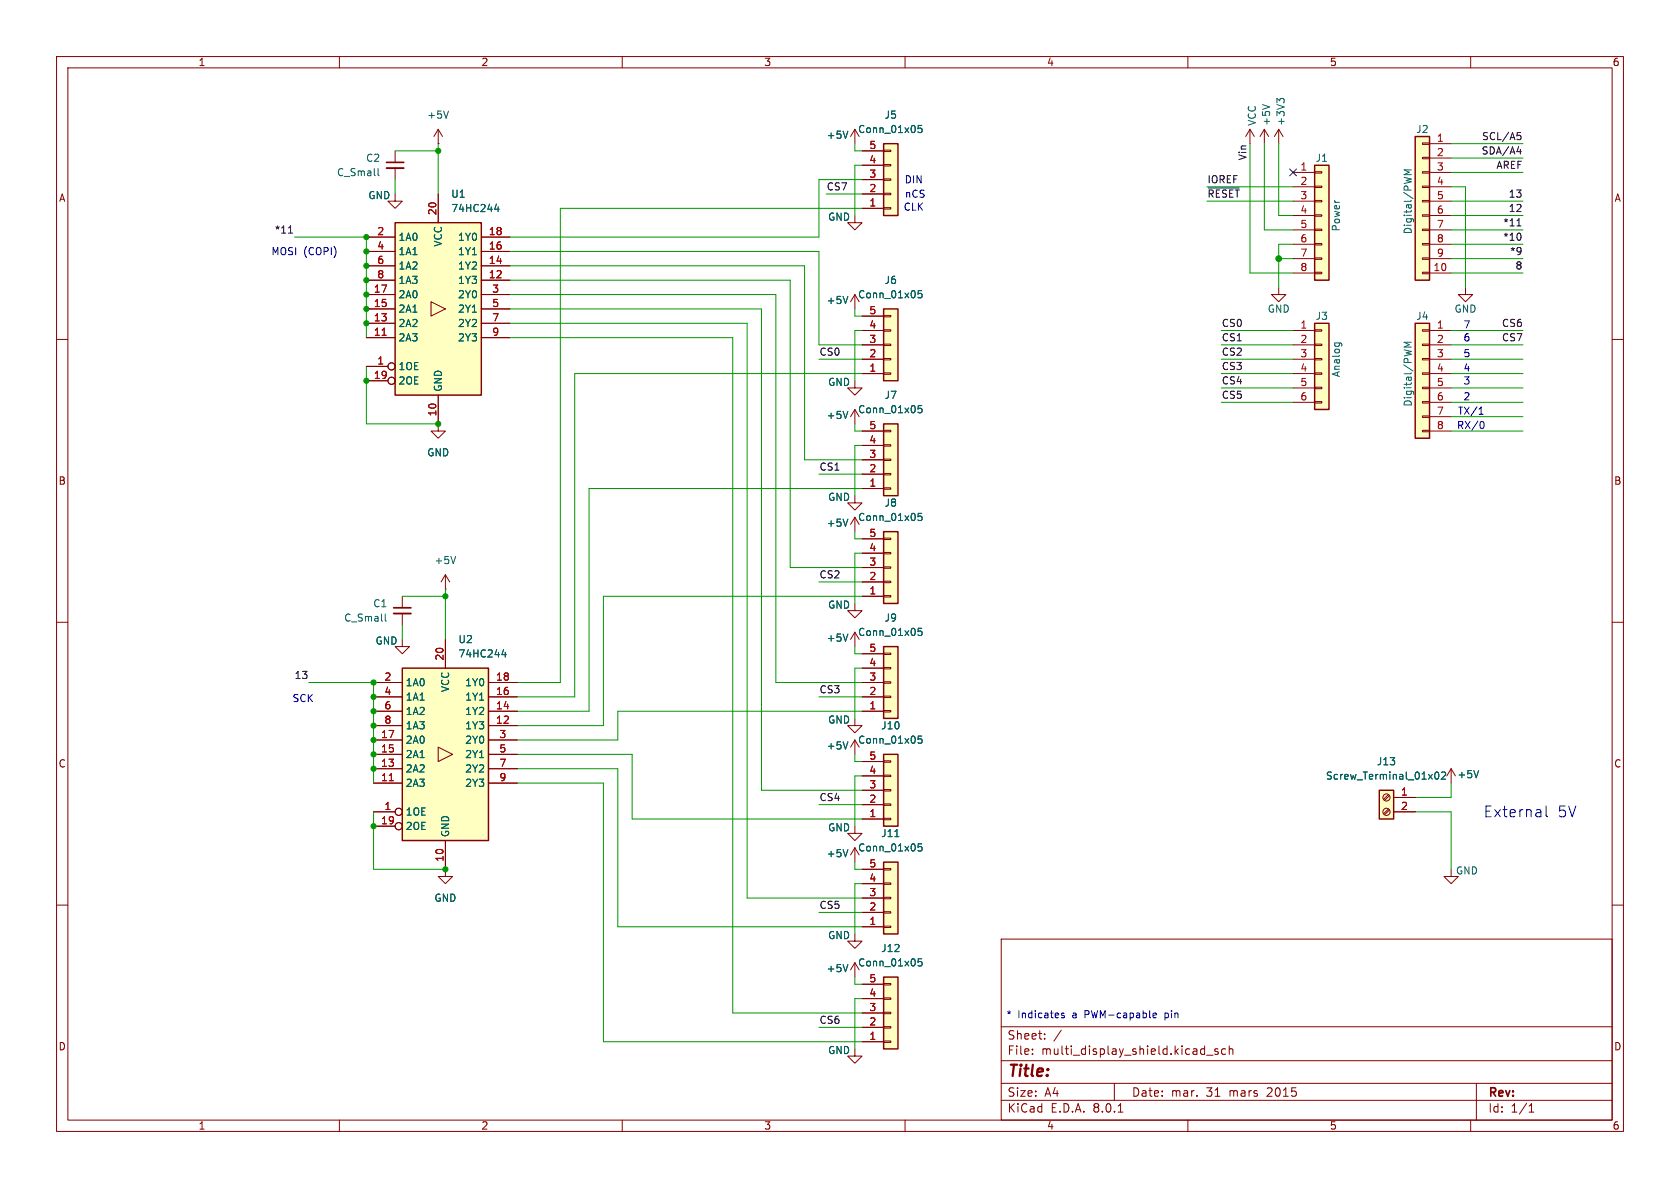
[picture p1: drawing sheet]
<svg xmlns="http://www.w3.org/2000/svg" width="297mm" height="210mm" viewBox="0 0 297 210" stroke-linecap="round" stroke-linejoin="round" font-family="sans-serif">
<g fill="none" stroke="#840000" stroke-width=".18">
<path d="M10 10h277v190h-277zM12 12h273v186h-273zM60 10v2M110 10v2M160 10v2M210 10v2M260 10v2M10 60h2M285 60h2M10 110h2M285 110h2M256.5 135.9l-.7 1.3"/>
<path d="M256.5 135.9v2.5M256.5 135.9l.8 1.3M10 160h2M285 160h2M177 166h108v32h-108zM60 198v2M110 198v2M160 198v2M177 194.5h108M177 191.5h108M177 187.5h108M177 181.5h108"/>
<path d="M182.5 186.3v.1M182.5 185.5v.1M184.7 183.6v.1M184.7 182.8v.1M187.6 182.1l-1.3 2M197 191.5v3M197.7 196.6h.8M210 198v2M213.3 186.5h1.2M215.3 185.5l-.3-.1-.3 .2 .1 .2 .5 .2v.3h-.6M216.7 185.5l-.5-.1-.2 .3v.4l.1 .2h.6M217.3 185.5l.2-.1 .4 .1 .1 .9"/>
<path d="M217.3 184.9v1.5M260 198v2M261 191.5v6.5M270.3 196.6h.9M270.3 195.5l.4-.4v1.5"/>
</g>
<path d="M261.4 136.2l-.4 1.3" fill="none" stroke="#006464" stroke-width=".18"/>
<path d="M156.2 133.4h2.5v12.7h-2.5z" fill="#ffffc2"/>
<path d="M150.4 132.1l.7-1.3v2.6M152.4 139.7h3.8M152.4 137.2h3.8M152.4 134.6h3.8M156.2 134.5h1.3v.2h-1.3zM156.2 137h1.3v.3h-1.3zM156.2 139.6h1.3v.2h-1.3zM152.4 144.8h3.8M152.4 142.2h3.8M156.2 142.1h1.3v.3h-1.3zM156.2 144.7h1.3v.2h-1.3z" fill="none" stroke="#840000" stroke-width=".18"/>
<path d="M156.2 133.4h2.5v12.7h-2.5z" fill="none" stroke="#840000" stroke-width=".25"/>
<path d="M149.9 131.1l-.4 1.3M163 130.1h-.7v.6l.2-.1 .4 .1 .1 .1v.5l-.2 .1-.5-.1" fill="none" stroke="#006464" stroke-width=".18"/>
<path d="M243.8 139.7h2.6v5.1h-2.6z" fill="#ffffc2"/>
<path d="M243.8 139.7h2.6v5.1h-2.6z" fill="none" stroke="#840000" stroke-width=".25"/>
<g fill="none" stroke="#840000" stroke-width=".18">
<path d="M78.7 153.7v1.2h1.3l-1.3 1.3-1.2-1.3h1.2M78.7 153.7h.1M245.5 143l-.9 .8M245.5 140.5l-.9 .8M245.6 143.2l-.8 .8M245.6 140.6l-.8 .9M246.4 141h3.8M246.4 143.5h3.8M256.5 153.7v1.2h1.3l-1.3 1.3-1.2-1.3h1.2"/>
<circle cx="245.1" cy="141" r=".63"/>
<circle cx="245.1" cy="143.5" r=".63"/>
</g>
<path d="M253.8 136.5h.1a.68 .68 0 0 1 .5 .6 .68 .68 0 0 1-.5 .6 .84 .84 0 0 1-.1-1.2zM254.8 136.6l.5-.1 .3 .3-.8 .9h.8" fill="none" stroke="#006464" stroke-width=".18"/>
<path d="M232.4 57.2h2.5v15.2h-2.5z" fill="#ffffc2"/>
<path d="M228.6 58.4h3.8M232.4 58.3h1.3v.2h-1.3zM228.6 61h3.8M228.6 63.5h3.8M228.6 66h3.8M228.6 68.6h3.8M228.6 71.1h3.8M232.4 71h1.3v.2h-1.3zM232.4 68.5h1.3v.2h-1.3zM232.4 65.9h1.3v.3h-1.3zM232.4 63.4h1.3v.2h-1.3zM232.4 60.8h1.3v.3h-1.3z" fill="none" stroke="#840000" stroke-width=".18"/>
<path d="M232.4 57.2h2.5v15.2h-2.5z" fill="none" stroke="#840000" stroke-width=".25"/>
<path d="M236 60.6h1l.2 .3M236 60.6v.4M236.7 60.6l.1 .4" fill="none" stroke="#006464" stroke-width=".18"/>
<path d="M250.2 57.2h2.5v20.3h-2.5z" fill="#ffffc2"/>
<g fill="none" stroke="#840000" stroke-width=".18">
<path d="M251.5 58.3h1.2v.2h-1.2zM252.7 58.4h3.8M251.5 76.1h1.2v.2h-1.2zM251.5 73.5h1.2v.3h-1.2zM251.5 71h1.2v.2h-1.2zM251.5 68.5h1.2v.2h-1.2zM251.5 65.9h1.2v.3h-1.2zM251.5 63.4h1.2v.2h-1.2zM251.5 60.8h1.2v.3h-1.2zM252.7 61h3.8M252.7 63.5h3.8M252.7 66h3.8"/>
<path d="M252.7 68.6h3.8M252.7 71.1h3.8M252.7 73.7h3.8M252.7 76.2h3.8M151.1 146.1v1.2h-1.2l1.2 1.3 1.3-1.3h-1.3M150.4 171.5l.7-1.3v2.5M151.1 165.1v1.3h-1.2l1.2 1.2 1.3-1.2h-1.3"/>
</g>
<path d="M250.2 57.2h2.5v20.3h-2.5z" fill="none" stroke="#840000" stroke-width=".25"/>
<path d="M249.5 60.5h-1.3l.9 .4-.9 .5h1.3M149.9 170.5l-.4 1.3" fill="none" stroke="#006464" stroke-width=".18"/>
<path d="M156.2 172.7h2.5v12.7h-2.5z" fill="#ffffc2"/>
<g fill="none" stroke="#840000" stroke-width=".18">
<path d="M71.1 105.4v2M71.1 108.5v2M152.4 179.1h3.8M152.4 176.5h3.8M152.4 174h3.8M156.2 173.9h1.3v.2h-1.3zM156.2 176.4h1.3v.3h-1.3zM156.2 178.9h1.3v.3h-1.3zM151.1 185.4v1.3h-1.2l1.2 1.3 1.3-1.3h-1.3M152.4 184.2h3.8M152.4 181.6h3.8M156.2 181.5h1.3v.2h-1.3z"/>
<path d="M156.2 184h1.3v.3h-1.3z"/>
</g>
<path d="M156.2 172.7h2.5v12.7h-2.5z" fill="none" stroke="#840000" stroke-width=".25"/>
<path d="M68.1 108.5v1.1l.2 .2M163 169.5h-.7v.6l.2-.1h.4l.1 .2v.4l-.2 .2-.5-.2" fill="none" stroke="#006464" stroke-width=".18"/>
<path d="M69.6 108.5h3" fill="none" stroke="#840000" stroke-width=".33"/>
<path d="M69.6 107.4h3" fill="none" stroke="#840000" stroke-width=".3"/>
<path d="M156.2 94h2.5v12.7h-2.5z" fill="#ffffc2"/>
<path d="M152.4 97.8h3.8M152.4 95.3h3.8M156.2 95.1h1.3v.3h-1.3zM156.2 97.7h1.3v.2h-1.3zM152.4 105.4h3.8M152.4 102.9h3.8M152.4 100.3h3.8M156.2 100.2h1.3v.3h-1.3zM156.2 102.7h1.3v.3h-1.3zM156.2 105.3h1.3v.2h-1.3z" fill="none" stroke="#840000" stroke-width=".18"/>
<path d="M156.2 94h2.5v12.7h-2.5z" fill="none" stroke="#840000" stroke-width=".25"/>
<path d="M163 90.7h-.7v.7l.2-.2 .4 .1 .1 .2v.4l-.2 .1-.5-.1" fill="none" stroke="#006464" stroke-width=".18"/>
<path d="M156.2 114.3h2.5v12.7h-2.5z" fill="#ffffc2"/>
<path d="M152.4 118.1h3.8M152.4 115.6h3.8M156.2 115.4h1.3v.3h-1.3zM156.2 118h1.3v.2h-1.3zM152.4 125.7h3.8M152.4 123.2h3.8M152.4 120.7h3.8M156.2 120.5h1.3v.3h-1.3zM156.2 123.1h1.3v.2h-1.3zM156.2 125.6h1.3v.3h-1.3z" fill="none" stroke="#840000" stroke-width=".18"/>
<path d="M156.2 114.3h2.5v12.7h-2.5z" fill="none" stroke="#840000" stroke-width=".25"/>
<path d="M163 111.1h-.7v.6l.2-.1h.4l.1 .2v.4l-.2 .1-.5-.1" fill="none" stroke="#006464" stroke-width=".18"/>
<path d="M156.2 74.9h2.5v12.7h-2.5z" fill="#ffffc2"/>
<g fill="none" stroke="#840000" stroke-width=".18">
<path d="M221 22.9l-.8 1.2M221 22.9v2.5M221 22.9l.7 1.2M223.5 22.9l-.7 1.2M223.5 22.9v2.5M223.5 22.9l.8 1.2M226.1 22.9l-.8 1.2M226.1 22.9v2.5M226.1 22.9l.7 1.2M226.1 50.8v1.3h1.2l-1.2 1.2-1.3-1.2h1.3M259.1 50.8v1.3h1.2l-1.2 1.2-1.3-1.2h1.3M152.4 78.7h3.8"/>
<path d="M152.4 76.2h3.8M156.2 76.1h1.3v.2h-1.3zM156.2 78.6h1.3v.3h-1.3zM152.4 86.4h3.8M152.4 83.8h3.8M152.4 81.3h3.8M156.2 81.2h1.3v.2h-1.3zM156.2 83.7h1.3v.2h-1.3zM156.2 86.2h1.3v.3h-1.3z"/>
</g>
<path d="M156.2 74.9h2.5v12.7h-2.5z" fill="none" stroke="#840000" stroke-width=".25"/>
<path d="M223.2 18.5l1.3 .4M226.2 17.8l-.4-.4v.8M226.2 17.6l.3-.2h.3l.2 .2M163 71.7h-.7v.6l.2-.1h.4l.1 .2v.4l-.2 .2-.5-.2" fill="none" stroke="#006464" stroke-width=".18"/>
<path d="M250.2 24.1h2.5v25.4h-2.5z" fill="#ffffc2"/>
<g fill="none" stroke="#840000" stroke-width=".18">
<path d="M251.5 38h1.2v.2h-1.2zM251.5 35.4h1.2v.3h-1.2zM251.5 32.9h1.2v.2h-1.2zM251.5 30.4h1.2v.2h-1.2zM251.5 27.8h1.2v.3h-1.2zM251.5 25.3h1.2v.2h-1.2zM252.7 25.4h3.8M252.7 27.9h3.8M252.7 30.5h3.8M252.7 33h3.8M252.7 35.6h3.8M252.7 38.1h3.8"/>
<path d="M251.5 48.1h1.2v.3h-1.2zM251.5 45.6h1.2v.2h-1.2zM251.5 43.1h1.2v.2h-1.2zM251.5 40.5h1.2v.3h-1.2zM252.7 48.3h3.8M252.7 40.6h3.8M252.7 43.2h3.8M252.7 45.7h3.8"/>
</g>
<path d="M250.2 24.1h2.5v25.4h-2.5z" fill="none" stroke="#840000" stroke-width=".25"/>
<path d="M249.5 30h-1.3l.9 .4-.9 .5h1.3" fill="none" stroke="#006464" stroke-width=".18"/>
<path d="M232.4 29.2h2.5v20.3h-2.5z" fill="#ffffc2"/>
<g fill="none" stroke="#840000" stroke-width=".18">
<path d="M228.6 30.5h3.8M228.6 33h3.8M228.6 35.6h3.8M228.6 38.1h3.8M232.4 38h1.3v.2h-1.3zM232.4 35.4h1.3v.3h-1.3zM232.4 32.9h1.3v.2h-1.3zM232.4 30.4h1.3v.2h-1.3zM228.6 40.6h3.8M228.6 43.2h3.8M228.6 45.7h3.8M228.6 48.3h3.8"/>
<path d="M232.4 48.1h1.3v.3h-1.3zM232.4 45.6h1.3v.2h-1.3zM232.4 43.1h1.3v.2h-1.3zM232.4 40.5h1.3v.3h-1.3zM150.4 73.7l.7-1.3v2.5M151.1 67.3v1.3h-1.2l1.2 1.3 1.3-1.3h-1.3M150.4 92.7l.7-1.3v2.6M151.1 87.6v1.3h-1.2l1.2 1.3 1.3-1.3h-1.3M71.1 113v1.3h-1.3l1.3 1.3 1.3-1.3h-1.3M150.4 113l.7-1.2v2.5M151.1 106.7v1.3h-1.2l1.2 1.2 1.3-1.2h-1.3M151.1 127v1.3h-1.2l1.2 1.2 1.3-1.2h-1.3"/>
</g>
<path d="M232.4 29.2h2.5v20.3h-2.5z" fill="none" stroke="#840000" stroke-width=".25"/>
<path d="M149.9 72.7l-.4 1.3M149.9 91.8l-.4 1.2M149.9 112.1l-.4 1.3" fill="none" stroke="#006464" stroke-width=".18"/>
<path d="M156.2 152.4h2.5v12.7h-2.5z" fill="#ffffc2"/>
<g fill="none" stroke="#840000" stroke-width=".18">
<path d="M69.8 34.3v1.3h-1.2l1.2 1.2 1.3-1.2h-1.3M77.5 25.4h.1M77.5 22.9l-.8 1.2M77.5 22.9v2.5M77.5 22.9l.7 1.2M150.4 24.1l.7-1.2v2.5M151.1 38.1v1.3h-1.2l1.2 1.2 1.3-1.2h-1.3M150.4 151.1l.7-1.2v2.5M152.4 158.8h3.8M152.4 156.2h3.8M152.4 153.7h3.8M156.2 153.5h1.3v.3h-1.3z"/>
<path d="M156.2 156.1h1.3v.2h-1.3zM156.2 158.6h1.3v.3h-1.3zM152.4 163.8h3.8M152.4 161.3h3.8M156.2 161.2h1.3v.2h-1.3zM156.2 163.7h1.3v.3h-1.3z"/>
</g>
<path d="M156.2 152.4h2.5v12.7h-2.5z" fill="none" stroke="#840000" stroke-width=".25"/>
<path d="M79.3 19.6l-.4 1.3M149.9 23.2l-.4 1.3M149.9 150.2l-.4 1.3M158.2 147.9h.7M163 149.2h-.7v.6l.2-.1h.4l.1 .2v.4l-.2 .1-.5-.1" fill="none" stroke="#006464" stroke-width=".18"/>
<path d="M156.2 25.4h2.5v12.7h-2.5z" fill="#ffffc2"/>
<path d="M152.4 36.8h3.8M152.4 34.3h3.8M152.4 31.8h3.8M152.4 29.2h3.8M152.4 26.7h3.8M156.2 26.5h1.3v.3h-1.3zM156.2 29.1h1.3v.2h-1.3zM156.2 31.6h1.3v.3h-1.3zM156.2 34.2h1.3v.2h-1.3zM156.2 36.7h1.3v.3h-1.3z" fill="none" stroke="#840000" stroke-width=".18"/>
<path d="M156.2 25.4h2.5v12.7h-2.5z" fill="none" stroke="#840000" stroke-width=".25"/>
<path d="M163 22.2h-.7v.6l.2-.1h.4l.1 .2v.4l-.2 .1-.5-.1" fill="none" stroke="#006464" stroke-width=".18"/>
<path d="M69.8 39.4h15.3v30.5h-15.3z" fill="#ffffc2"/>
<g fill="none" stroke="#840000" stroke-width=".18">
<path d="M69.8 26.7v2M69.8 29.7v2.1M77.5 34.3v5.1M64.8 59.7h5M64.8 49.5h5M64.8 57.2h5M64.8 47h5M64.8 54.6h5M64.8 44.5h5M64.8 52.1h5M64.8 41.9h5M76.2 53.3l2.5 1.3-2.5 1.3z"/>
<path d="M85.1 59.7h5.1M85.1 49.5h5.1M85.1 57.2h5.1M85.1 47h5.1M85.1 54.6h5.1M85.1 44.5h5.1M85.1 52.1h5.1M85.1 41.9h5.1M150.4 53.3l.7-1.2v2.5M64.8 64.8h3.8M64.8 67.3h3.8M77.5 74.9v1.3h1.2l-1.2 1.3-1.3-1.3h1.3"/>
<path d="M77.5 74.9h.1M77.5 69.9v5M78.7 104.1h.1M78.7 101.6l-.7 1.3M78.7 101.6v2.5M78.7 101.6l.8 1.3"/>
<circle cx="69.2" cy="64.8" r=".63"/>
<circle cx="69.2" cy="67.3" r=".63"/>
</g>
<path d="M69.8 39.4h15.3v30.5h-15.3z" fill="none" stroke="#840000" stroke-width=".25"/>
<path d="M67.6 59.3h.7" fill="none" stroke="#a90000" stroke-width=".18"/>
<path d="M66.8 29.8v1.1l.2 .2M87.8 36.1l-.3 .9h.7M88.1 36.6v.8M149.9 52.4l-.4 1.3M80.6 98.4l-.5 1.2" fill="none" stroke="#006464" stroke-width=".18"/>
<path d="M68.3 29.7h3.1" fill="none" stroke="#840000" stroke-width=".33"/>
<path d="M68.3 28.7h3.1" fill="none" stroke="#840000" stroke-width=".3"/>
<path d="M71.1 118.1h15.3v30.5h-15.3z" fill="#ffffc2"/>
<g fill="none" stroke="#840000" stroke-width=".18">
<path d="M78.7 113v5.1M66 138.4h5.1M66 128.3h5.1M66 135.9h5.1M66 125.7h5.1M66 133.4h5.1M66 123.2h5.1M66 130.8h5.1M66 120.7h5.1M77.5 132.1l2.5 1.3-2.5 1.2zM86.4 138.4h5M86.4 128.3h5"/>
<path d="M86.4 135.9h5M86.4 125.7h5M86.4 133.4h5M86.4 123.2h5M86.4 130.8h5M86.4 120.7h5M66 143.5h3.8M66 146.1h3.8M78.7 148.6v5.1"/>
<circle cx="70.5" cy="143.5" r=".63"/>
<circle cx="70.5" cy="146" r=".63"/>
</g>
<path d="M71.1 118.1h15.3v30.5h-15.3z" fill="none" stroke="#840000" stroke-width=".25"/>
<path d="M68.8 138h.7" fill="none" stroke="#a90000" stroke-width=".18"/>
<path d="M89 114.8l-.3 .9h.8M89.3 115.3v.8" fill="none" stroke="#006464" stroke-width=".18"/>
<path d="M156.2 54.6h2.5v12.7h-2.5z" fill="#ffffc2"/>
<g fill="none" stroke="#840000" stroke-width=".18">
<path d="M77.5 34.3v5.1M152.4 36.8h3.8M152.4 34.3h3.8M152.4 31.8h3.8M152.4 29.2h3.8M152.4 26.7h3.8M64.8 59.7h5M64.8 49.5h5M64.8 57.2h5M64.8 47h5M64.8 54.6h5M64.8 44.5h5"/>
<path d="M64.8 52.1h5M64.8 41.9h5M85.1 59.7h5.1M85.1 49.5h5.1M85.1 57.2h5.1M85.1 47h5.1M85.1 54.6h5.1M85.1 44.5h5.1M85.1 52.1h5.1M85.1 41.9h5.1M152.4 58.4h3.8M152.4 55.9h3.8"/>
<path d="M156.2 55.8h1.3v.2h-1.3zM156.2 58.3h1.3v.2h-1.3zM64.8 64.8h3.8M64.8 67.3h3.8M77.5 74.9h.1M77.5 69.9v5M152.4 66h3.8M152.4 63.5h3.8M152.4 61h3.8M152.4 78.7h3.8M152.4 76.2h3.8M156.2 60.8h1.3v.3h-1.3z"/>
<path d="M156.2 63.4h1.3v.2h-1.3zM156.2 65.9h1.3v.3h-1.3zM152.4 97.8h3.8M152.4 95.3h3.8M152.4 86.4h3.8M152.4 83.8h3.8M152.4 81.3h3.8M78.7 113v5.1M152.4 105.4h3.8M152.4 102.9h3.8M152.4 100.3h3.8M152.4 118.1h3.8"/>
<path d="M152.4 115.6h3.8M66 125.7h5.1M66 123.2h5.1M66 120.7h5.1M66 138.4h5.1M66 128.3h5.1M66 135.9h5.1M66 133.4h5.1M66 130.8h5.1M86.4 125.7h5M86.4 123.2h5M86.4 120.7h5"/>
<path d="M86.4 138.4h5M86.4 128.3h5M86.4 135.9h5M86.4 133.4h5M86.4 130.8h5M152.4 139.7h3.8M152.4 137.2h3.8M152.4 134.6h3.8M152.4 125.7h3.8M152.4 123.2h3.8M152.4 120.7h3.8M66 143.5h3.8"/>
<path d="M66 146.1h3.8M78.7 153.7h.1M78.7 148.6v5.1M152.4 144.8h3.8M152.4 142.2h3.8M152.4 158.8h3.8M152.4 156.2h3.8M152.4 153.7h3.8M246.4 141h3.8M246.4 143.5h3.8M152.4 179.1h3.8M152.4 176.5h3.8"/>
<path d="M152.4 174h3.8M152.4 163.8h3.8M152.4 161.3h3.8M152.4 184.2h3.8M152.4 181.6h3.8"/>
<circle cx="69.2" cy="64.8" r=".63"/>
<circle cx="69.2" cy="67.3" r=".63"/>
<circle cx="70.5" cy="143.5" r=".63"/>
<circle cx="70.5" cy="146" r=".63"/>
</g>
<path d="M156.2 54.6h2.5v12.7h-2.5z" fill="none" stroke="#840000" stroke-width=".25"/>
<g fill="none" stroke="#006464" stroke-width=".18">
<path d="M87.8 36.1l-.3 .9h.7M88.1 36.6v.8M149.9 23.2l-.4 1.3M163 22.2h-.7v.6l.2-.1h.4l.1 .2v.4l-.2 .1-.5-.1M149.9 52.4l-.4 1.3M163 51.4h-.7v.6l.2-.1h.4l.1 .2v.4l-.2 .1-.5-.1M149.9 72.7l-.4 1.3M163 71.7h-.7v.6l.2-.1h.4l.1 .2v.4l-.2 .2-.5-.2M149.9 91.8l-.4 1.2M163 90.7h-.7v.7l.2-.2 .4 .1 .1 .2v.4l-.2 .1-.5-.1M89 114.8l-.3 .9h.8M89.3 115.3v.8"/>
<path d="M149.9 112.1l-.4 1.3M163 111.1h-.7v.6l.2-.1h.4l.1 .2v.4l-.2 .1-.5-.1M149.9 131.1l-.4 1.3M163 130.1h-.7v.6l.2-.1 .4 .1 .1 .1v.5l-.2 .1-.5-.1M253.8 136.5h.1a.68 .68 0 0 1 .5 .6 .68 .68 0 0 1-.5 .6 .84 .84 0 0 1-.1-1.2zM254.8 136.6l.5-.1 .3 .3-.8 .9h.8M261.4 136.2l-.4 1.3M149.9 150.2l-.4 1.3M158.2 147.9h.7M163 149.2h-.7v.6l.2-.1h.4l.1 .2v.4l-.2 .1-.5-.1M149.9 170.5l-.4 1.3M163 169.5h-.7v.6l.2-.1h.4l.1 .2v.4l-.2 .2-.5-.2"/>
</g>
<path d="M213.6 33.2h5.5M268.2 26.8h.8M268.2 39.9h.7M268.2 23.4h.6M268.4 23.9h.3l.2 .3-.1 .4-.4 .1M268.8 26.4v.8M51 41.2h.7M268.8 41.4v.8" fill="none" stroke="#0f0f0f" stroke-width=".18"/>
<path d="M261.5 73.2h.7M261.6 72.3l.2-.3v1.2M261.9 74.5a.68 .68 0 0 1 .5 .6 .68 .68 0 0 1-.5 .7M273.3 142.5v1.6l.3 .3M188.1 179.1h-.3l-.2 .2 .1 .1 .4 .2v.3h-.5M203.8 179.5l.6-.1v-.3h-.4l-.2 .2 .1 .6h.5" fill="none" stroke="#0000c2" stroke-width=".18"/>
<g fill="none" stroke="#009600" stroke-width=".18">
<path d="M69.8 31.8v2.5M69.8 26.7h7.7M77.5 25.4v8.9M146 34.3h6.4M151.1 25.4v1.3h1.3M152.4 29.2h-1.3v8.9M152.4 36.8h-53.3v83.9h-7.7M152.4 31.8h-7.6v10.1h-54.6M213.4 33h15.2M213.4 35.6h15.2M221 25.4v22.9h7.6M223.5 25.4v15.2h5.1"/>
<path d="M226.1 25.4v12.7h2.5M256.5 25.4h12.7M256.5 33h2.6v17.8M256.5 27.9h12.7M256.5 38.1h12.7M256.5 35.6h12.7M256.5 30.5h12.7M52.1 41.9h12.7v17.8M90.2 44.5h54.6v16.5h7.6M90.2 59.7h39.3v119.4h22.9M90.2 54.6h44.4v85.1h17.8M90.2 57.2h41.9v101.6h20.3"/>
<path d="M90.2 52.1h47v68.6h15.2M90.2 47h52v34.3h10.2M90.2 49.5h49.5v50.8h12.7M151.1 54.6v1.3h1.3M152.4 58.4h-1.3v8.9M215.9 58.4h12.7M226.1 45.7h2.5M228.6 43.2h-2.5v7.6M256.5 43.2h12.7M256.5 58.4h12.7M256.5 48.3h12.7M256.5 45.7h12.7"/>
<path d="M256.5 40.6h12.7M64.8 64.8v10.1h12.7M144.8 63.5h7.6M151.1 74.9v1.3h1.3M152.4 66h-50.8v57.2h-10.2M152.4 78.7h-1.3v8.9M215.9 71.1h12.7M215.9 66h12.7M215.9 63.5h12.7M215.9 61h12.7M215.9 68.6h12.7M256.5 71.1h12.7"/>
<path d="M256.5 66h12.7M256.5 63.5h12.7M256.5 61h12.7M256.5 68.6h12.7M256.5 76.2h12.7M256.5 73.7h12.7M144.8 83.8h7.6M151.1 94v1.3h1.3M152.4 97.8h-1.3v8.9M152.4 86.4h-48.3v39.3h-12.7M71.1 110.5v2.5M71.1 105.4h7.6"/>
<path d="M78.7 104.1v8.9M144.8 102.9h7.6M151.1 114.3v1.3h1.3M152.4 118.1h-1.3v8.9M152.4 105.4h-45.7v22.9h-15.3M54.6 120.7h11.4v17.7M91.4 135.9h17.8v27.9h43.2M91.4 133.4h20.4v11.4h40.6M91.4 138.4h15.3v45.8h45.7M144.8 123.2h7.6M151.1 133.4v1.2h1.3M152.4 137.2h-1.3v8.9"/>
<path d="M152.4 125.7h-43.2v5.1h-17.8M256.5 138.4v2.6h-6.3M66 143.5v10.2h12.7M144.8 142.2h7.6M151.1 152.4v1.3h1.3M152.4 156.2h-1.3v8.9M250.2 143.5h6.3v10.2M144.8 161.3h7.6M151.1 172.7v1.3h1.3M152.4 176.5h-1.3v8.9M144.8 181.6h7.6"/>
</g>
<path d="M228 29.9l1.2 1.2M229.2 29.9l-1.2 1.2" fill="none" stroke="#000084" stroke-width=".18"/>
<path d="M67.6 59.3h.7M68.8 138h.7" fill="none" stroke="#a90000" stroke-width=".18"/>
<g fill="#009600" stroke="#009600" stroke-width=".18">
<circle cx="77.5" cy="26.7" r=".46"/>
<circle cx="64.8" cy="57.2" r=".46"/>
<circle cx="64.8" cy="67.3" r=".46"/>
<circle cx="64.8" cy="41.9" r=".46"/>
<circle cx="64.8" cy="52.1" r=".46"/>
<circle cx="64.8" cy="47" r=".46"/>
<circle cx="64.8" cy="49.5" r=".46"/>
<circle cx="78.7" cy="105.4" r=".46"/>
<circle cx="64.8" cy="54.6" r=".46"/>
<circle cx="64.8" cy="44.5" r=".46"/>
<circle cx="66" cy="123.2" r=".46"/>
<circle cx="66" cy="120.7" r=".46"/>
<circle cx="77.5" cy="74.9" r=".46"/>
<circle cx="78.7" cy="153.7" r=".46"/>
<circle cx="226.1" cy="45.7" r=".51"/>
<circle cx="66" cy="125.7" r=".46"/>
<circle cx="66" cy="128.3" r=".46"/>
<circle cx="66" cy="146.1" r=".46"/>
<circle cx="66" cy="135.9" r=".46"/>
<circle cx="66" cy="133.4" r=".46"/>
<circle cx="66" cy="130.8" r=".46"/>
</g>
<text font-size="2.8" fill="#840000" x="178" y="190.9">Title:</text>
<g font-size="2.7" fill="#0000c2">
<text x="262.2" y="144.7">External</text>
<text x="275.4" y="144.7">5V</text>
</g>
<g font-size="2.1" fill="#840000">
<text x="178" y="184">Sheet:</text>
<text x="178" y="186.7">File:</text>
<text x="184.1" y="186.7">multi_display_shield.kicad_sch</text>
<text x="178" y="196.9">KiCad</text>
<text x="178" y="194.1">Size:</text>
<text x="184.7" y="194.1">A4</text>
<text x="185.7" y="196.9">E.D.A.</text>
<text x="193.3" y="196.9">8.0.1</text>
<text x="200" y="194.1">Date:</text>
<text x="207" y="194.1">mar.</text>
<text x="213.3" y="194.1">31</text>
<text x="217.5" y="194.1">mars</text>
<text x="224.3" y="194.1">2015</text>
<text x="263" y="194.3">Rev:</text>
<text x="263" y="196.9">Id:</text>
<text x="267.1" y="196.9">1/1</text>
</g>
<g font-size="1.8" fill="#840000">
<text x="35" y="11.9">1</text>
<text x="85" y="11.9">2</text>
<text x="135" y="11.9">3</text>
<text x="185" y="11.9">4</text>
<text x="235" y="11.9">5</text>
<text x="285" y="11.9">6</text>
<text x="10.3" y="35.9">A</text>
<text x="285.3" y="35.9">A</text>
<text x="10.3" y="85.9">B</text>
<text x="285.3" y="85.9">B</text>
<text x="10.3" y="135.9">C</text>
<text x="285.3" y="135.9">C</text>
<text x="10.3" y="185.9">D</text>
<text x="285.3" y="185.9">D</text>
<text x="35" y="199.9">1</text>
<text x="85" y="199.9">2</text>
<text x="135" y="199.9">3</text>
<text x="185" y="199.9">4</text>
<text x="235" y="199.9">5</text>
<text x="285" y="199.9">6</text>
</g>
<g font-size="1.8" fill="#006464">
<text x="75.4" y="21.2">+5V</text>
<text x="151.6" y="23.7">Conn_01x05</text>
<text x="156.3" y="21.2">J5</text>
<text x="222.2" y="22.3" transform="rotate(-90 222.2 22.3)">VCC</text>
<text x="224.7" y="22.3" transform="rotate(-90 224.7 22.3)">+5V</text>
<text x="227.3" y="22.3" transform="rotate(-90 227.3 22.3)">+3V3</text>
<text x="250.3" y="23.7">J2</text>
<text x="64.6" y="28.8">C2</text>
<text x="146" y="24.7">+5V</text>
<text x="232.5" y="28.8">J1</text>
<text x="59.5" y="31.3">C_Small</text>
<text x="65" y="35.4">GND</text>
<text x="79.7" y="35.2">U1</text>
<text x="79.7" y="37.7">74HC244</text>
<text x="146.3" y="39.2">GND</text>
<text x="237.1" y="41" transform="rotate(-90 237.1 41)">Power</text>
<text x="249.8" y="41.5" transform="rotate(-90 249.8 41.5)">Digital/PWM</text>
<text x="70.4" y="42.8">1A0</text>
<text x="70.4" y="45.3">1A1</text>
<text x="70.4" y="47.9">1A2</text>
<text x="78.3" y="43.7" transform="rotate(-90 78.3 43.7)">VCC</text>
<text x="80.9" y="47.9">1Y2</text>
<text x="80.9" y="45.3">1Y1</text>
<text x="80.9" y="42.8">1Y0</text>
<text x="70.4" y="52.9">2A0</text>
<text x="70.4" y="50.4">1A3</text>
<text x="80.9" y="50.4">1Y3</text>
<text x="80.9" y="52.9">2Y0</text>
<text x="146" y="53.9">+5V</text>
<text x="151.6" y="52.9">Conn_01x05</text>
<text x="156.3" y="50.4">J6</text>
<text x="70.4" y="58">2A2</text>
<text x="70.4" y="55.5">2A1</text>
<text x="80.9" y="55.5">2Y1</text>
<text x="80.9" y="58">2Y2</text>
<text x="224" y="55.5">GND</text>
<text x="232.5" y="56.7">J3</text>
<text x="250.3" y="56.7">J4</text>
<text x="257" y="55.5">GND</text>
<text x="70.4" y="65.6">1OE</text>
<text x="70.4" y="60.6">2A3</text>
<text x="80.9" y="60.6">2Y3</text>
<text x="70.4" y="68.2">2OE</text>
<text x="78.3" y="69.3" transform="rotate(-90 78.3 69.3)">GND</text>
<text x="146.3" y="68.4">GND</text>
<text x="156.3" y="70.7">J7</text>
<text x="237.1" y="66.8" transform="rotate(-90 237.1 66.8)">Analog</text>
<text x="249.8" y="72" transform="rotate(-90 249.8 72)">Digital/PWM</text>
<text x="146" y="74.3">+5V</text>
<text x="151.6" y="73.3">Conn_01x05</text>
<text x="75.4" y="80.9">GND</text>
<text x="146.3" y="88.7">GND</text>
<text x="156.3" y="89.8">J8</text>
<text x="146" y="93.3">+5V</text>
<text x="151.6" y="92.3">Conn_01x05</text>
<text x="76.7" y="99.9">+5V</text>
<text x="65.9" y="107.5">C1</text>
<text x="146.3" y="107.8">GND</text>
<text x="60.7" y="110.1">C_Small</text>
<text x="80.9" y="113.9">U2</text>
<text x="146" y="113.6">+5V</text>
<text x="151.6" y="112.6">Conn_01x05</text>
<text x="156.3" y="110.1">J9</text>
<text x="66.3" y="114.1">GND</text>
<text x="80.9" y="116.4">74HC244</text>
<text x="71.6" y="121.5">1A0</text>
<text x="71.6" y="124.1">1A1</text>
<text x="79.6" y="122.4" transform="rotate(-90 79.6 122.4)">VCC</text>
<text x="82.1" y="124.1">1Y1</text>
<text x="82.1" y="121.5">1Y0</text>
<text x="71.6" y="131.7">2A0</text>
<text x="71.6" y="126.6">1A2</text>
<text x="71.6" y="129.1">1A3</text>
<text x="82.1" y="129.1">1Y3</text>
<text x="82.1" y="126.6">1Y2</text>
<text x="82.1" y="131.7">2Y0</text>
<text x="146.3" y="128.1">GND</text>
<text x="151.6" y="131.7">Conn_01x05</text>
<text x="155.7" y="129.1">J10</text>
<text x="71.6" y="136.8">2A2</text>
<text x="71.6" y="134.2">2A1</text>
<text x="82.1" y="134.2">2Y1</text>
<text x="82.1" y="136.8">2Y2</text>
<text x="146" y="132.7">+5V</text>
<text x="243.3" y="135.5">J13</text>
<text x="257.6" y="137.8">+5V</text>
<text x="71.6" y="139.3">2A3</text>
<text x="82.1" y="139.3">2Y3</text>
<text x="234.3" y="138">Screw_Terminal_01x02</text>
<text x="71.6" y="144.4">1OE</text>
<text x="71.6" y="146.9">2OE</text>
<text x="79.6" y="148.1" transform="rotate(-90 79.6 148.1)">GND</text>
<text x="146.3" y="147.2">GND</text>
<text x="155.7" y="148.2">J11</text>
<text x="146" y="151.7">+5V</text>
<text x="151.6" y="150.7">Conn_01x05</text>
<text x="257.3" y="154.8">GND</text>
<text x="76.7" y="159.6">GND</text>
<text x="146.3" y="166.2">GND</text>
<text x="146" y="172.1">+5V</text>
<text x="151.6" y="171">Conn_01x05</text>
<text x="155.7" y="168.5">J12</text>
<text x="146.3" y="186.5">GND</text>
</g>
<g font-size="1.8" fill="#a90000">
<text x="153.6" y="29">4</text>
<text x="153.6" y="26.4">5</text>
<text x="253.9" y="25.1">1</text>
<text x="253.9" y="27.7">2</text>
<text x="153.6" y="34">2</text>
<text x="153.6" y="31.5">3</text>
<text x="229.8" y="30.2">1</text>
<text x="229.8" y="32.8">2</text>
<text x="229.8" y="35.3">3</text>
<text x="253.9" y="30.2">3</text>
<text x="253.9" y="32.8">4</text>
<text x="253.9" y="35.3">5</text>
<text x="66.6" y="41.7">2</text>
<text x="77.2" y="38.1" transform="rotate(-90 77.2 38.1)">20</text>
<text x="86.3" y="41.7">18</text>
<text x="153.6" y="36.6">1</text>
<text x="229.8" y="37.8">4</text>
<text x="229.8" y="40.4">5</text>
<text x="253.9" y="37.8">6</text>
<text x="253.9" y="40.4">7</text>
<text x="66.6" y="44.2">4</text>
<text x="66.6" y="46.7">6</text>
<text x="86.3" y="46.7">14</text>
<text x="86.3" y="44.2">16</text>
<text x="229.8" y="42.9">6</text>
<text x="229.8" y="45.5">7</text>
<text x="253.9" y="42.9">8</text>
<text x="253.9" y="45.5">9</text>
<text x="66" y="51.8">17</text>
<text x="66.6" y="49.3">8</text>
<text x="86.3" y="49.3">12</text>
<text x="86.9" y="51.8">3</text>
<text x="229.8" y="48">8</text>
<text x="253.3" y="48">10</text>
<text x="66" y="59.4">11</text>
<text x="66" y="56.9">13</text>
<text x="66" y="54.4">15</text>
<text x="86.9" y="54.4">5</text>
<text x="86.9" y="56.9">7</text>
<text x="86.9" y="59.4">9</text>
<text x="153.6" y="58.2">4</text>
<text x="153.6" y="55.6">5</text>
<text x="229.8" y="58.2">1</text>
<text x="253.9" y="58.2">1</text>
<text x="66.6" y="64.5">1</text>
<text x="153.6" y="65.8">1</text>
<text x="153.6" y="63.2">2</text>
<text x="153.6" y="60.7">3</text>
<text x="229.8" y="60.7">2</text>
<text x="229.8" y="63.2">3</text>
<text x="229.8" y="65.8">4</text>
<text x="253.9" y="60.7">2</text>
<text x="253.9" y="63.2">3</text>
<text x="253.9" y="65.8">4</text>
<text x="66" y="67.1">19</text>
<text x="229.8" y="68.3">5</text>
<text x="229.8" y="70.9">6</text>
<text x="253.9" y="68.3">5</text>
<text x="253.9" y="70.9">6</text>
<text x="77.2" y="73.7" transform="rotate(-90 77.2 73.7)">10</text>
<text x="153.6" y="75.9">5</text>
<text x="253.9" y="73.4">7</text>
<text x="253.9" y="75.9">8</text>
<text x="153.6" y="83.6">2</text>
<text x="153.6" y="81">3</text>
<text x="153.6" y="78.5">4</text>
<text x="153.6" y="86.1">1</text>
<text x="153.6" y="95">5</text>
<text x="153.6" y="100.1">3</text>
<text x="153.6" y="97.5">4</text>
<text x="153.6" y="105.2">1</text>
<text x="153.6" y="102.6">2</text>
<text x="78.5" y="116.9" transform="rotate(-90 78.5 116.9)">20</text>
<text x="153.6" y="117.9">4</text>
<text x="153.6" y="115.3">5</text>
<text x="67.9" y="120.4">2</text>
<text x="67.9" y="122.9">4</text>
<text x="67.9" y="125.5">6</text>
<text x="87.6" y="125.5">14</text>
<text x="87.6" y="122.9">16</text>
<text x="87.6" y="120.4">18</text>
<text x="153.6" y="125.5">1</text>
<text x="153.6" y="122.9">2</text>
<text x="153.6" y="120.4">3</text>
<text x="67.3" y="130.6">17</text>
<text x="67.9" y="128">8</text>
<text x="87.6" y="128">12</text>
<text x="88.2" y="130.6">3</text>
<text x="67.3" y="135.6">13</text>
<text x="67.3" y="133.1">15</text>
<text x="88.2" y="133.1">5</text>
<text x="88.2" y="135.6">7</text>
<text x="153.6" y="136.9">4</text>
<text x="153.6" y="134.4">5</text>
<text x="67.3" y="138.2">11</text>
<text x="67.9" y="143.3">1</text>
<text x="88.2" y="138.2">9</text>
<text x="153.6" y="142">2</text>
<text x="153.6" y="139.4">3</text>
<text x="247.6" y="140.7">1</text>
<text x="247.6" y="143.3">2</text>
<text x="67.3" y="145.8">19</text>
<text x="153.6" y="144.5">1</text>
<text x="78.5" y="152.4" transform="rotate(-90 78.5 152.4)">10</text>
<text x="153.6" y="156">4</text>
<text x="153.6" y="153.4">5</text>
<text x="153.6" y="161">2</text>
<text x="153.6" y="158.5">3</text>
<text x="153.6" y="163.6">1</text>
<text x="153.6" y="173.7">5</text>
<text x="153.6" y="178.8">3</text>
<text x="153.6" y="176.3">4</text>
<text x="153.6" y="183.9">1</text>
<text x="153.6" y="181.4">2</text>
</g>
<g font-size="1.8" fill="#0f0f0f">
<text x="220.4" y="28.4" transform="rotate(-90 220.4 28.4)">Vin</text>
<text x="261.8" y="27.4">SDA/A4</text>
<text x="261.9" y="24.9">SCL/A5</text>
<text x="264.4" y="29.9">AREF</text>
<text x="146" y="33.8">CS7</text>
<text x="213.4" y="32.5">IOREF</text>
<text x="213.4" y="35">~{RESET}</text>
<text x="266.6" y="35">13</text>
<text x="48.5" y="41.4">*11</text>
<text x="265.7" y="40.1">*11</text>
<text x="266.6" y="37.6">12</text>
<text x="265.7" y="42.6">*10</text>
<text x="266.9" y="45.2">*9</text>
<text x="267.8" y="47.7">8</text>
<text x="215.9" y="57.9">CS0</text>
<text x="265.4" y="57.9">CS6</text>
<text x="144.8" y="63">CS0</text>
<text x="215.9" y="65.5">CS3</text>
<text x="215.9" y="63">CS2</text>
<text x="215.9" y="60.4">CS1</text>
<text x="265.4" y="60.4">CS7</text>
<text x="215.9" y="70.6">CS5</text>
<text x="215.9" y="68">CS4</text>
<text x="144.8" y="83.3">CS1</text>
<text x="144.8" y="102.3">CS2</text>
<text x="52" y="120.1">13</text>
<text x="144.8" y="122.7">CS3</text>
<text x="144.8" y="141.7">CS4</text>
<text x="144.8" y="160.8">CS5</text>
<text x="144.8" y="181.1">CS6</text>
</g>
<g font-size="1.8" fill="#0000c2">
<text x="159.8" y="32.6">DIN</text>
<text x="159.9" y="35.2">nCS</text>
<text x="159.7" y="37.4">CLK</text>
<text x="47.9" y="45.3">MOSI</text>
<text x="53.6" y="45.3">(COPI)</text>
<text x="258.6" y="58.3">7</text>
<text x="258.6" y="65.9">4</text>
<text x="258.6" y="60.6">6</text>
<text x="258.6" y="63.4">5</text>
<text x="258.6" y="68.2">3</text>
<text x="258.6" y="71">2</text>
<text x="257.5" y="76.1">RX/0</text>
<text x="257.6" y="73.5">TX/1</text>
<text x="51.6" y="124.3">SCK</text>
<text x="177.8" y="180.1">*</text>
<text x="179.9" y="180.1">Indicates</text>
<text x="189.7" y="180.1">a</text>
<text x="192" y="180.1">PWM-capable</text>
<text x="206.4" y="180.1">pin</text>
</g>
</svg>
